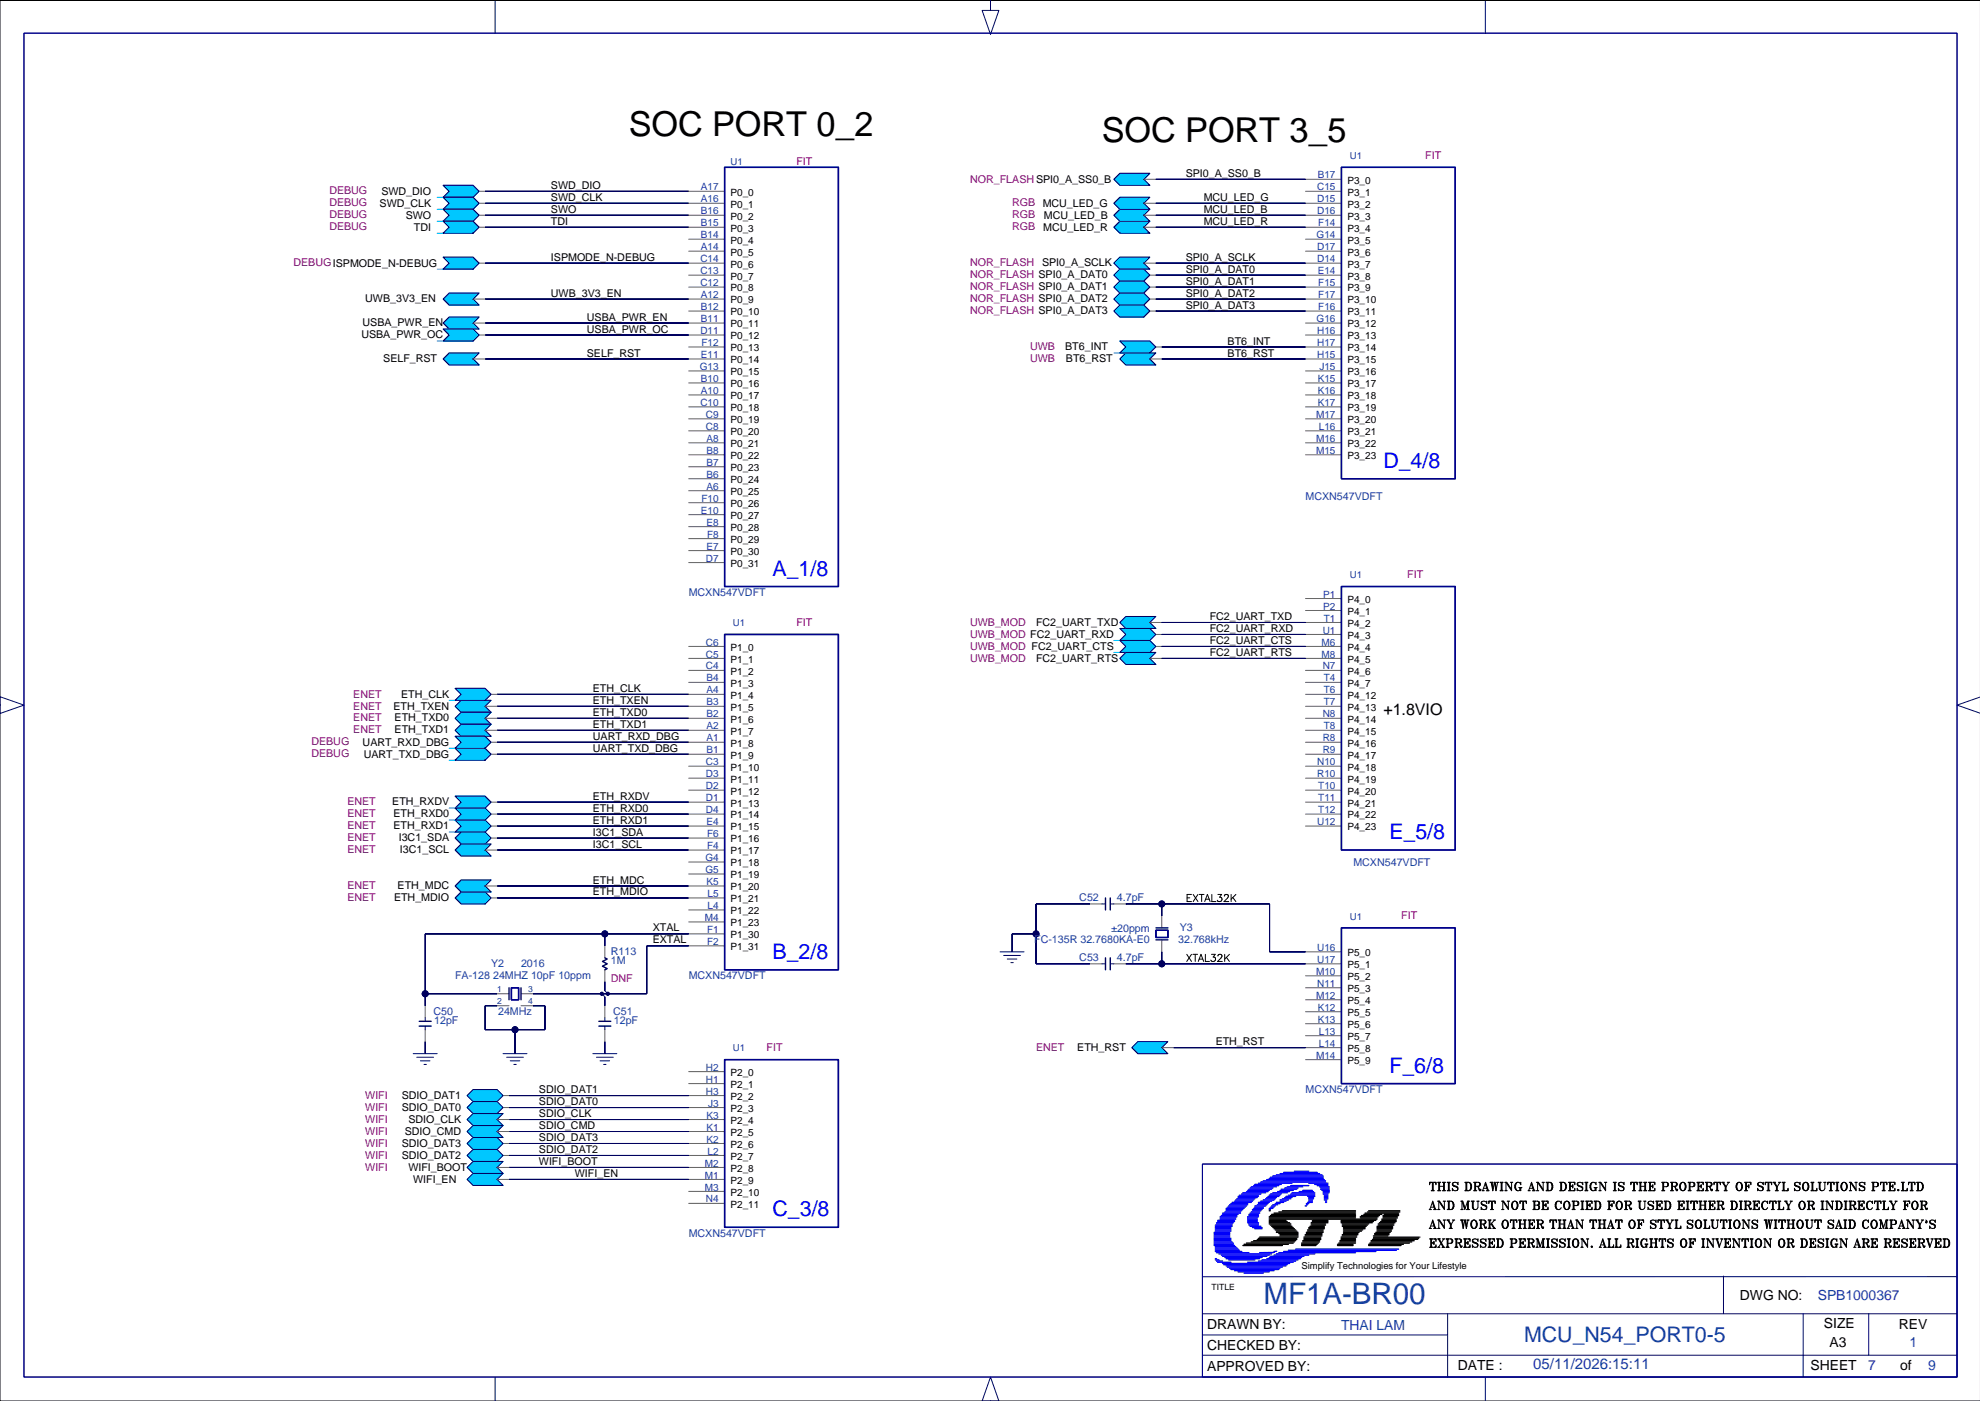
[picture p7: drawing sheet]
<svg xmlns="http://www.w3.org/2000/svg" width="420mm" height="297mm" viewBox="0 0 420 297" stroke-linecap="round" stroke-linejoin="round" font-family="sans-serif">
<path d="M419.9 .1h-419.9v296.9h419.9M290.9 262.8h9.7M291.1 262.6h9.7M291.2 262.3h9.9M291.2 262.5h9.7M291.2 262.3h9.7" fill="none" stroke="#000" stroke-width=".21"/>
<g fill="none" stroke="#00005e" stroke-width=".21">
<path d="M210 0v2.2h1.8l-1.8 5.1-1.8-5.1h1.8M105 .2v6.9M314.9 .2v6.9M94 39.3h6.3l1.3 1.3-1.3 1.2h-6.3l1.2-1.2zM236.2 38l1.2-1.3h6.4l-1.3 1.3 1.3 1.3h-6.4zM245.1 38h31.7M94 54.5h6.3l1.3 1.3-1.3 1.3h-6.3l1.2-1.3zM94 41.8h6.3l1.3 1.3-1.3 1.3h-6.3l1.2-1.3zM94 44.4h6.3l1.3 1.2-1.3 1.3h-6.3l1.2-1.3zM94 46.9h6.3l1.3 1.3-1.3 1.2h-6.3l1.2-1.2zM102.8 55.8h43.2M102.8 40.6h43.2"/>
<path d="M102.8 43.1h43.2M102.8 45.6h43.2M102.8 48.2h43.2M236.2 58.3l1.2-1.2h5.1l1.3 1.2-1.3 1.3h-5.1zM236.2 55.8l1.2-1.3h6.4l-1.3 1.3 1.3 1.3h-6.4zM236.2 48.2l1.2-1.3h6.4l-1.3 1.3 1.3 1.2h-6.4zM236.2 45.6l1.2-1.2h6.4l-1.3 1.2 1.3 1.3h-6.4zM236.2 43.1l1.2-1.3h6.4l-1.3 1.3 1.3 1.3h-6.4zM245.1 55.8h31.7M245.1 43.1h31.7M245.1 45.6h31.7M245.1 48.2h31.7"/>
<path d="M245.1 58.3h31.7M94 63.4l1.2-1.3h6.4l-1.3 1.3 1.3 1.3h-6.4zM94 69.8h6.3l1.3 1.2-1.3 1.3h-6.3l1.2-1.3zM94 76.1l1.2-1.3h6.4l-1.3 1.3 1.3 1.3h-6.4zM95.2 67.2h6.4l-1.3 1.3 1.3 1.3h-6.4l-1.2-1.3zM102.8 63.4h43.2M102.8 76.1h43.2M102.8 68.5h43.2M102.8 71h43.2M236.2 60.9l1.2-1.3h5.1l1.3 1.3-1.3 1.2h-5.1zM236.2 63.4l1.2-1.3h5.1l1.3 1.3-1.3 1.3h-5.1zM236.2 66l1.2-1.3h5.1l1.3 1.3-1.3 1.2h-5.1z"/>
<path d="M237.4 72.3h6.4l1.3 1.3-1.3 1.2h-6.4l1.3-1.2zM238.7 74.8h6.4l-1.3 1.3 1.3 1.3h-6.4l-1.3-1.3zM245.1 63.4h31.7M245.1 60.9h31.7M245.1 66h31.7M246.3 76.1h30.5M246.3 73.6h30.5M237.4 135.8h6.4l1.3 1.3-1.3 1.2h-6.4l1.3-1.2zM237.4 133.2h6.4l1.3 1.3-1.3 1.3h-6.4l1.3-1.3zM238.7 138.3h6.4l-1.3 1.3 1.3 1.3h-6.4l-1.3-1.3zM238.7 130.7h6.4l-1.3 1.3 1.3 1.2h-6.4l-1.3-1.2zM246.3 134.5h30.5"/>
<path d="M246.3 132h30.5M246.3 137.1h30.5M246.3 139.6h30.5M-.1 149.5l.1-1.8 5.1 1.8-5.1 1.8v-1.8M96.5 152.3l1.3-1.3h6.3l-1.3 1.3 1.3 1.3h-6.3zM96.5 154.8l1.3-1.2h6.3l-1.3 1.2 1.3 1.3h-6.3zM96.5 145.9h6.3l1.3 1.3-1.3 1.3h-6.3l1.3-1.3zM96.5 158.6h6.3l1.3 1.3-1.3 1.3h-6.3l1.3-1.3zM96.5 156.1h6.3l1.3 1.3-1.3 1.2h-6.3l1.3-1.2zM97.8 148.5h6.3l-1.3 1.3 1.3 1.2h-6.3l-1.3-1.2zM105.4 149.8h40.6M105.4 154.8h40.6"/>
<path d="M105.4 152.3h40.6M105.4 147.2h40.6M105.4 157.4h40.6M105.4 159.9h40.6M419.9 147.8l-5 1.7 5 1.7M96.5 168.8h6.3l1.3 1.3-1.3 1.2h-6.3l1.3-1.2zM96.5 173.9h6.3l1.3 1.2-1.3 1.3h-6.3l1.3-1.3zM96.5 171.3h6.3l1.3 1.3-1.3 1.3h-6.3l1.3-1.3zM96.5 177.7l1.3-1.3h5l1.3 1.3-1.3 1.3h-5zM105.4 170.1h40.6M105.4 175.1h40.6M105.4 172.6h40.6"/>
<path d="M105.4 177.7h40.6M96.5 190.4l1.3-1.3h5l1.3 1.3-1.3 1.3h-5zM96.5 180.2l1.3-1.2h6.3l-1.3 1.2 1.3 1.3h-6.3zM97.8 186.6h6.3l-1.3 1.2 1.3 1.3h-6.3l-1.3-1.3zM105.4 187.8h40.6M105.4 190.4h40.6M105.4 180.2h40.6M128.2 198v2.5M146 198h-55.9v15.2M219.7 198h-5.1v3.8M231.1 191.7h-11.4v12.7h11.4M233.6 191.7h.8"/>
<path d="M235.4 191.7h.8M238.7 191.7h30.5v10.1h7.6M245.1 197.2h2.5v1.6h-2.5zM246.3 191.7v2.5M90.1 215.8v.7M90.1 217.6v.7M90.1 210.7h15.3M105.4 213.2h-2.6v5.1h12.7v-5.1h-2.5M108.4 209.4h1.6v2.6h-1.6zM109.2 218.3v5.1M127.6 210.7l.6 .6v1.9M128.2 208.2v1.9l.7 .6"/>
<path d="M128.2 215.8v.7M128.2 217.6v.7M146 200.5h-8.9v10.2h-24.1M212 201.8h5.1M212.8 202.6h3.6M213.6 203.3h2M214.3 204.1h.5M233.6 204.4h.8M235.4 204.4h.8M238.7 204.4h38.1M246.3 201.8v2.6M87.6 223.4h5.1"/>
<path d="M88.4 224.2h3.5M89.1 224.9h2.1M89.9 225.7h.5M90.1 220.9v2.5M99 234.8l1.3-1.2h5.1l1.3 1.2-1.3 1.3h-5.1zM100.3 231h5.1l1.3 1.3-1.3 1.3h-5.1l-1.3-1.3zM100.3 238.6h6.4l-1.3 1.3 1.3 1.3h-6.4l-1.3-1.3zM100.3 236.1h6.4l-1.3 1.3 1.3 1.2h-6.4l-1.3-1.2zM106.7 223.4h5M107.4 224.2h3.6M107.9 232.3h38.1M107.9 234.8h38.1"/>
<path d="M107.9 237.4h38.1M107.9 239.9h38.1M108.2 224.9h2M108.9 225.7h.5M125.7 223.4h5.1M126.5 224.2h3.5M127.2 224.9h2.1M128 225.7h.5M128.2 220.9v2.5M240 222.1l1.2-1.2h6.4l-1.3 1.2 1.3 1.3h-6.4zM248.9 222.1h27.9M99 242.4l1.3-1.2h5.1l1.3 1.2-1.3 1.3h-5.1z"/>
<path d="M99 250.1l1.3-1.3h6.4l-1.3 1.3 1.3 1.2h-6.4zM100.3 243.7h5.1l1.3 1.3-1.3 1.3h-5.1l-1.3-1.3zM100.3 246.3h6.4l-1.3 1.2 1.3 1.3h-6.4l-1.3-1.3zM107.9 242.4h38.1M107.9 245h38.1M107.9 247.5h38.1M107.9 250.1h38.1M254.9 278.5h160M306.9 278.5v13.5M365.4 270.5v8M382.3 278.5v13.5M396.2 278.5v8.8"/>
<path d="M414.9 270.7h-159.9M105 292v5.1M210 297h1.8l-1.8-5-1.8 5 1.8 .1M254.9 287.3h160M254.9 283h52M314.9 292v5.1"/>
<circle cx="128.2" cy="198" r=".63"/>
<circle cx="219.7" cy="198" r=".63"/>
<circle cx="246.3" cy="191.7" r=".63"/>
<circle cx="90.1" cy="210.7" r=".63"/>
<circle cx="109.2" cy="218.3" r=".63"/>
<circle cx="127.6" cy="210.7" r=".32"/>
<circle cx="128.9" cy="210.7" r=".32"/>
<circle cx="246.3" cy="204.3" r=".63"/>
</g>
<path d="M5.1 7h409.8v285h-409.8zM254.9 246.8h160v45.2h-160z" fill="none" stroke="#00008b" stroke-width=".21"/>
<g fill="none" stroke="#00f" stroke-width=".3">
<path d="M257.7 259.8h3.5M257.9 259.2h3.6M257.9 259.5h3.3M258.2 258.7h3.5M258.2 259h3.5M258.7 258h3.6M258.7 258.2h3.3M258.7 258.5h3.3M259 257.7h3.3M259.2 257.2h3.8M259.2 257.5h3.3M259.7 257h3.3"/>
<path d="M260 256.2h3.8M260 256.5h3.5M260 256.7h3.3M260.2 255.9h3.8M260.5 255.7h3.8M260.7 255.4h3.8M261 255.2h3.5M261.2 254.9h4.1M261.7 254.7h3.9M262 254.4h3.8M262.3 254.2h3.8M262.5 253.7h4.3"/>
<path d="M262.5 253.9h4.1M262.8 253.4h4M263.3 253.1h4M263.5 252.9h4.8M264.3 252.6h4.6M264.5 252.4h4.6M264.5 258h2.3M264.5 258.2h2.1M264.5 258.5h2.1M264.5 258.7h2.1M264.5 259h2.1M264.5 259.2h2.3"/>
<path d="M264.8 252.1h4.8M264.8 257.5h2M264.8 257.7h2M264.8 259.5h2M264.8 259.8h2M265 251.9h4.9M265 257.2h2.1M265.3 251.6h5.3M265.3 257h1.8M265.6 256.5h2M265.6 256.7h1.7M265.8 251.4h5.3"/>
<path d="M265.8 256.2h2M266.1 251.1h5.5M266.1 255.7h2.2M266.1 255.9h1.7M266.6 255.4h2M266.8 250.9h7.1M266.8 254.9h2.3M266.8 255.2h2.1M267.3 250.6h13.7M267.3 254.7h2.3M267.8 250.4h13.2M267.8 254.4h2.3"/>
<path d="M268.3 254.2h2.1M268.6 250.1h12.2M268.6 253.9h2M268.9 253.7h2.2M269.1 249.8h11.4M269.1 253.4h2.3M269.1 256.2h.8M269.1 256.5h.3M269.4 249.6h11.1M269.4 253.1h2.2M269.4 255.9h.7M269.6 255.7h.8"/>
<path d="M269.9 249.3h10.6M269.9 252.9h3M269.9 255.4h1M270.4 255.2h1M270.6 249.1h9.7M270.6 254.9h1.6M270.9 252.6h2.5M271.4 248.8h8.4M271.4 252.4h2.8M271.4 254.4h1.8M271.4 254.7h1.3M271.6 252.1h3.4"/>
<path d="M271.9 254.2h1.8M272.2 248.6h7.1M272.4 251.9h2.8M272.4 253.9h1.5M272.7 253.7h2M272.9 251.6h3.3M273.2 253.4h5.6M273.7 251.4h3.8M273.7 253.1h5.1M273.9 252.9h4.9M274.4 248.3h3.1M275.5 252.6h3"/>
<path d="M276.2 252.4h2.1M276.7 255.7h.3M277 255.2h.5M277 255.4h.2M277.2 253.7h1.6M277.2 254.9h1.1M277.5 250.9h4.1M277.5 253.9h1M277.5 254.2h1M277.5 254.4h.8M277.5 254.7h.8M278.8 251.1h2.8"/>
<path d="M279.3 251.4h2.3M279.8 251.6h2M280 251.9h1.8M280 252.1h1.8M280.3 252.4h1.5M280.5 252.6h1.3M280.5 252.9h1.3M280.5 253.1h1.1M280.8 253.4h.8M280.8 253.7h.8M280.8 253.9h.8M280.8 254.2h.8"/>
<path d="M280.8 254.4h.5M281 254.7h.1M281 254.9h.1M257.4 261.3h3.3M257.4 261.5h3.3M257.4 261.8h3.3M257.4 262h3.3M257.4 262.3h3.3M257.4 262.5h3.6M257.4 262.8h3.6M257.4 263.1h3.6M257.4 263.3h3.8"/>
<path d="M257.4 263.6h4.1M257.4 263.8h4.1M257.4 264.1h4.3M257.7 260h3.5M257.7 260.3h3.3M257.7 260.5h3.3M257.7 260.8h3.3M257.7 261h3.3M257.7 264.3h4.3M257.7 264.6h4.6M257.7 264.8h4.8M257.7 265.1h5.1"/>
<path d="M257.7 265.3h5.6M257.7 266.9h.2M257.7 267.1h.7M257.9 265.6h6.9M257.9 267.4h1.3M258.2 267.6h2.8M258.4 265.8h11.2M259 266.1h10.1M259.2 266.4h9.4M259.2 267.9h14.2M259.5 268.1h13.4M259.7 266.6h7.9"/>
<path d="M260 266.9h7.1M260 268.4h12.7M260.2 268.6h11.7M260.5 267.1h5.6M260.7 268.9h10.7M261 269.1h10.1M261.7 269.4h8.4M262.5 269.7h6.6M263.8 269.9h4M264.5 267.6h9.7M265 260h2.3M265.6 260.3h2"/>
<path d="M266.1 260.5h1.5M266.8 267.4h7.9M267.6 267.1h7.6M268.6 266.9h7.1M269.1 266.6h6.9M269.4 266.4h7.1M270.1 266.1h7.4M270.2 265.5l-3.1 .1M270.6 265.8h8.2M270.7 265.3h-.6M271.1 265.6h16.3M272.2 265.3h19.5"/>
<path d="M273.2 265.1h22.8M274.7 264.8h21.8"/>
</g>
<g fill="none" stroke="#000" stroke-width=".3">
<path d="M269.1 258h18.3M269.1 258.2h18.3M269.1 258.5h22.9M269.1 258.7h3.6M269.1 259h3.8M269.1 259.2h4.3M269.1 259.5h4.6M269.4 257.7h18M269.4 259.8h4.3M269.6 257.5h17.8M270.1 257.2h17.3M271.1 257h16.3"/>
<path d="M271.9 256.7h15.5M278 259.2h3.6M278 259.5h3M278 259.8h3M278.3 258.7h3.3M278.3 259h3.3M284.3 258.7h7.4M284.3 259h6.9M284.3 259.2h6.6M284.6 259.5h5.6M284.6 259.8h5.3M288.4 258h3.8"/>
<path d="M288.4 258.2h3.6M288.7 257.7h3.8M289.2 257.5h3.8M289.4 257.2h7.1M289.9 257h6.9M290.2 256.7h6.6M292.2 259.5h3.3M292.2 259.8h3.3M292.5 259.2h3.3M292.7 259h3.3M293 258.5h3M293 258.7h3"/>
<path d="M293.2 257.7h3.3M293.2 258h3.1M293.2 258.2h3.1M293.5 257.5h3M263.5 264.1h8.4M263.8 263.8h9.4M264.3 263.6h9.9M265.3 263.3h9.1M265.8 263.1h8.9M266.6 262.8h8.4M266.8 262.5h8.2M267.1 262.3h8.1"/>
<path d="M269.6 260h4.3M269.9 260.3h4.3M270.1 260.5h4.3M270.4 260.8h4.3M270.6 261h4.4M270.6 261.3h4.6M271.1 261.5h4.1M271.4 261.8h3.8M271.4 262h3.8M276 263.6h3.5M276 263.8h3.3M276 264.1h3"/>
<path d="M276.2 263.1h3.6M276.2 263.3h3.6M276.5 262.3h3.5M276.5 262.5h3.5M276.5 262.8h3.5M276.7 261.8h3.6M276.7 262h3.6M277 261.3h3.5M277 261.5h3.3M277.2 260.8h3.3M277.2 261h3.3M277.5 260.3h3.3"/>
<path d="M277.5 260.5h3.3M277.7 260h3.1M283.6 263.8h3.3M283.6 264.1h3.3M283.8 263.6h3.6M284.1 263.1h3.3M284.1 263.3h3.3M284.3 262.3h3.3M284.3 262.5h3.1M284.3 262.8h3.1M284.6 260h5.1M284.6 261.8h3.3"/>
<path d="M284.6 262h3M284.9 260.3h4.5M284.9 260.5h4.5M284.9 260.8h4M284.9 261h3.8M284.9 261.3h3.3M284.9 261.5h3M290.2 263.8h7.4M290.2 264.1h6.8M290.4 263.6h8.4M290.7 263.1h9.1M290.7 263.3h8.6"/>
<path d="M291.2 262h3.1M291.5 261.5h3M291.5 261.8h3M291.7 261.3h3.1M292 260h3.3M292 260.3h3.3M292 260.5h3.3M292 260.8h3M292 261h3"/>
</g>
<path d="M269.1 256.7h.1" fill="none" stroke="#00001c" stroke-width=".3"/>
<g fill="none" stroke="#606060" stroke-width=".21">
<path d="M242.5 38h2.6M276.8 38h7.6M101.6 55.8h1.2M101.6 40.6h1.2M101.6 43.1h1.2M101.6 45.6h1.2M101.6 48.2h1.2M146 55.8h7.6M146 40.6h7.6M146 43.1h7.6M146 45.6h7.6M146 48.2h7.6"/>
<path d="M146 50.7h7.6M146 53.3h7.6M146 58.3h7.6M242.5 55.8h2.6M242.5 43.1h2.6M242.5 45.6h2.6M242.5 48.2h2.6M243.8 58.3h1.3M276.8 55.8h7.6M276.8 40.6h7.6M276.8 43.1h7.6M276.8 45.6h7.6"/>
<path d="M276.8 48.2h7.6M276.8 50.7h7.6M276.8 53.3h7.6M276.8 58.3h7.6M100.3 63.4h2.5M100.3 68.5h2.5M100.3 76.1h2.5M101.6 71h1.2M146 63.4h7.6M146 60.9h7.6M146 66h7.6M146 68.5h7.6"/>
<path d="M146 71h7.6M146 73.6h7.6M146 76.1h7.6M146 78.6h7.6M243.8 63.4h1.3M243.8 60.9h1.3M243.8 66h1.3M243.8 76.1h2.5M245.1 73.6h1.2M276.8 63.4h7.6M276.8 60.9h7.6M276.8 66h7.6"/>
<path d="M276.8 68.5h7.6M276.8 71h7.6M276.8 73.6h7.6M276.8 76.1h7.6M276.8 78.6h7.6M146 91.3h7.6M146 93.9h7.6M146 96.4h7.6M146 99h7.6M146 81.2h7.6M146 83.7h7.6M146 86.3h7.6"/>
<path d="M146 88.8h7.6M276.8 91.3h7.6M276.8 93.9h7.6M276.8 96.4h7.6M276.8 81.2h7.6M276.8 83.7h7.6M276.8 86.3h7.6M276.8 88.8h7.6M146 101.5h7.6M146 104h7.6M146 106.6h7.6M146 109.1h7.6"/>
<path d="M146 111.7h7.6M146 114.2h7.6M146 116.7h7.6M146 119.3h7.6M146 137.1h7.6M146 139.6h7.6M243.8 139.6h2.5M243.8 132h2.5M245.1 137.1h1.2M245.1 134.5h1.2M276.8 137.1h7.6M276.8 139.6h7.6"/>
<path d="M276.8 134.5h7.6M276.8 132h7.6M276.8 126.9h7.6M276.8 129.4h7.6M102.8 149.8h2.6M102.8 152.3h2.6M102.8 154.8h2.6M104.1 147.2h1.3M104.1 159.9h1.3M104.1 157.4h1.3M146 149.8h7.6M146 152.3h7.6"/>
<path d="M146 154.8h7.6M146 147.2h7.6M146 159.9h7.6M146 157.4h7.6M146 142.1h7.6M146 144.7h7.6M276.8 149.8h7.6M276.8 152.3h7.6M276.8 154.8h7.6M276.8 147.2h7.6M276.8 159.9h7.6M276.8 157.4h7.6"/>
<path d="M276.8 142.1h7.6M276.8 144.7h7.6M104.1 170.1h1.3M104.1 175.1h1.3M104.1 172.6h1.3M104.1 177.7h1.3M146 170.1h7.6M146 175.1h7.6M146 172.6h7.6M146 177.7h7.6M146 162.4h7.6M146 165h7.6"/>
<path d="M146 167.5h7.6M276.8 170.1h7.6M276.8 175.1h7.6M276.8 172.6h7.6M276.8 162.4h7.6M276.8 165h7.6M276.8 167.5h7.6M102.8 187.8h2.6M102.8 180.2h2.6M104.1 190.4h1.3M146 190.4h7.6M146 187.8h7.6"/>
<path d="M146 180.2h7.6M146 182.8h7.6M146 185.3h7.6M146 192.9h7.6M146 195.5h7.6M146 198h7.6M231.1 191.7h2.5M236.2 191.7h2.5M246.3 194.2v2.5M246.3 199.3v2.5M90.1 213.2v2.6M90.1 218.3v2.6"/>
<path d="M105.4 210.7h2.5M105.4 213.2h2.5M110.5 210.7h2.5M110.5 213.2h2.5M128.2 200.5v2.6M128.2 205.6v2.6M128.2 213.2v2.6M128.2 218.3v2.6M146 200.5h7.6M214.6 201.8h.1M231.1 204.4h2.5M236.2 204.4h2.5"/>
<path d="M276.8 204.4h7.6M276.8 201.8h7.6M276.8 206.9h7.6M276.8 209.4h7.6M276.8 212h7.6M276.8 214.5h7.6M276.8 217h7.6M276.8 219.6h7.6M90.1 223.4h.1M105.4 237.4h2.5M105.4 239.9h2.5M106.7 232.3h1.2"/>
<path d="M106.7 234.8h1.2M109.2 223.4h.1M128.2 223.4h.1M146 227.2h7.6M146 229.7h7.6M146 232.3h7.6M146 234.8h7.6M146 237.4h7.6M146 239.9h7.6M246.3 222.1h2.6M276.8 222.1h7.6M276.8 224.7h7.6"/>
<path d="M105.4 247.5h2.5M105.4 250.1h2.5M106.7 242.4h1.2M106.7 245h1.2M146 252.6h7.6M146 255.1h7.6M146 242.4h7.6M146 245h7.6M146 247.5h7.6M146 250.1h7.6"/>
</g>
<g fill="#00005e" stroke="#00005e" stroke-width=".21">
<path d="M90.1 220.9v2.5z" fill-rule="evenodd"/>
<path d="M128.2 220.9v2.5z" fill-rule="evenodd"/>
<path d="M102.8 213.2h2.6z" fill-rule="evenodd"/>
<path d="M115.5 213.2v5.1z" fill-rule="evenodd"/>
<path d="M113 213.2h2.5z" fill-rule="evenodd"/>
<path d="M102.8 213.2v5.1z" fill-rule="evenodd"/>
<path d="M102.8 218.3h6.4z" fill-rule="evenodd"/>
<path d="M109.2 218.3v5.1z" fill-rule="evenodd"/>
<path d="M109.2 218.3h6.3z" fill-rule="evenodd"/>
<path d="M105.4 149.8h40.6z" fill-rule="evenodd"/>
<path d="M105.4 154.8h40.6z" fill-rule="evenodd"/>
<path d="M105.4 152.3h40.6z" fill-rule="evenodd"/>
<path d="M105.4 170.1h40.6z" fill-rule="evenodd"/>
<path d="M105.4 147.2h40.6z" fill-rule="evenodd"/>
<path d="M105.4 175.1h40.6z" fill-rule="evenodd"/>
<path d="M105.4 172.6h40.6z" fill-rule="evenodd"/>
<path d="M105.4 187.8h40.6z" fill-rule="evenodd"/>
<path d="M105.4 190.4h40.6z" fill-rule="evenodd"/>
<path d="M105.4 177.7h40.6z" fill-rule="evenodd"/>
<path d="M105.4 180.2h40.6z" fill-rule="evenodd"/>
<path d="M102.8 55.8h43.2z" fill-rule="evenodd"/>
<path d="M102.8 40.6h43.2z" fill-rule="evenodd"/>
<path d="M102.8 43.1h43.2z" fill-rule="evenodd"/>
<path d="M102.8 45.6h43.2z" fill-rule="evenodd"/>
<path d="M102.8 48.2h43.2z" fill-rule="evenodd"/>
<path d="M105.4 157.4h40.6z" fill-rule="evenodd"/>
<path d="M105.4 159.9h40.6z" fill-rule="evenodd"/>
<path d="M102.8 63.4h43.2z" fill-rule="evenodd"/>
<path d="M219.7 198v6.4z" fill-rule="evenodd"/>
<path d="M219.7 191.7h11.4z" fill-rule="evenodd"/>
<path d="M214.6 198h5.1z" fill-rule="evenodd"/>
<path d="M219.7 204.4h11.4z" fill-rule="evenodd"/>
<path d="M214.6 198v3.8z" fill-rule="evenodd"/>
<path d="M219.7 191.7v6.3z" fill-rule="evenodd"/>
<path d="M246.3 191.7v2.5z" fill-rule="evenodd"/>
<path d="M269.2 201.8h7.6z" fill-rule="evenodd"/>
<path d="M246.3 191.7h22.9z" fill-rule="evenodd"/>
<path d="M238.7 191.7h7.6z" fill-rule="evenodd"/>
<path d="M269.2 191.7v10.1z" fill-rule="evenodd"/>
<path d="M238.7 204.4h7.6z" fill-rule="evenodd"/>
<path d="M246.3 201.8v2.6z" fill-rule="evenodd"/>
<path d="M246.3 204.4h30.5z" fill-rule="evenodd"/>
<path d="M245.1 58.3h31.7z" fill-rule="evenodd"/>
<path d="M245.1 55.8h31.7z" fill-rule="evenodd"/>
<path d="M245.1 60.9h31.7z" fill-rule="evenodd"/>
<path d="M245.1 63.4h31.7z" fill-rule="evenodd"/>
<path d="M245.1 66h31.7z" fill-rule="evenodd"/>
<path d="M245.1 38h31.7z" fill-rule="evenodd"/>
<path d="M248.9 222.1h27.9z" fill-rule="evenodd"/>
<path d="M246.3 134.5h30.5z" fill-rule="evenodd"/>
<path d="M246.3 132h30.5z" fill-rule="evenodd"/>
<path d="M246.3 137.1h30.5z" fill-rule="evenodd"/>
<path d="M246.3 139.6h30.5z" fill-rule="evenodd"/>
<path d="M245.1 43.1h31.7z" fill-rule="evenodd"/>
<path d="M245.1 45.6h31.7z" fill-rule="evenodd"/>
<path d="M245.1 48.2h31.7z" fill-rule="evenodd"/>
<path d="M246.3 76.1h30.5z" fill-rule="evenodd"/>
<path d="M246.3 73.6h30.5z" fill-rule="evenodd"/>
<path d="M102.8 68.5h43.2z" fill-rule="evenodd"/>
<path d="M128.2 198v2.5z" fill-rule="evenodd"/>
<path d="M90.1 198h38.1z" fill-rule="evenodd"/>
<path d="M90.1 210.7v2.5z" fill-rule="evenodd"/>
<path d="M90.1 198v12.7z" fill-rule="evenodd"/>
<path d="M90.1 210.7h15.3z" fill-rule="evenodd"/>
<path d="M128.2 198h17.8z" fill-rule="evenodd"/>
<path d="M128.2 208.2v1.9z" fill-rule="evenodd"/>
<path d="M128.2 211.3v1.9z" fill-rule="evenodd"/>
<path d="M113 210.7h15.2z" fill-rule="evenodd"/>
<path d="M128.2 210.7h8.9z" fill-rule="evenodd"/>
<path d="M137.1 200.5v10.2z" fill-rule="evenodd"/>
<path d="M137.1 200.5h8.9z" fill-rule="evenodd"/>
<path d="M102.8 71h43.2z" fill-rule="evenodd"/>
<path d="M107.9 232.3h38.1z" fill-rule="evenodd"/>
<path d="M107.9 234.8h38.1z" fill-rule="evenodd"/>
<path d="M107.9 237.4h38.1z" fill-rule="evenodd"/>
<path d="M107.9 239.9h38.1z" fill-rule="evenodd"/>
<path d="M107.9 242.4h38.1z" fill-rule="evenodd"/>
<path d="M107.9 245h38.1z" fill-rule="evenodd"/>
<path d="M107.9 247.5h38.1z" fill-rule="evenodd"/>
<path d="M107.9 250.1h38.1z" fill-rule="evenodd"/>
<path d="M102.8 76.1h43.2z" fill-rule="evenodd"/>
<circle cx="109.2" cy="218.3" r=".63"/>
<circle cx="219.7" cy="198" r=".63"/>
<circle cx="246.3" cy="191.7" r=".63"/>
<circle cx="246.3" cy="204.3" r=".63"/>
<circle cx="90.1" cy="210.7" r=".63"/>
<circle cx="128.2" cy="198" r=".63"/>
<circle cx="127.6" cy="210.7" r=".32"/>
<circle cx="128.9" cy="210.7" r=".32"/>
</g>
<g fill="none" stroke="#00005e" stroke-width=".3">
<path d="M234.4 190.4v2.5M235.4 190.4v2.5M245.1 196.7h2.5M245.1 199.3h2.5M88.9 216.5h2.5M88.9 217.6h2.5M107.9 209.4v2.6M110.5 209.4v2.6M127 216.5h2.5M127 217.6h2.5M128.2 203.1l.5 .2-1 .5 1 .6-1 .5 1 .5-.5 .2M234.4 203.1v2.5"/>
<path d="M235.4 203.1v2.5"/>
</g>
<path d="M153.6 35.5h24.2v88.9h-24.2zM284.4 35.5h24.1v66h-24.1zM153.6 134.5h24.2v71.1h-24.2zM284.4 124.4h24.1v55.8h-24.1zM245.1 197.2h2.5v1.6h-2.5zM284.4 196.7h24.1v33h-24.1zM108.4 209.4h1.6v2.6h-1.6zM153.6 224.7h24.2v35.5h-24.2z" fill="none" stroke="#00008b" stroke-width=".3"/>
<g fill="#00c7ff" stroke="#00c7ff" stroke-width=".21">
<path d="M96.5 190.4l1.3-1.3h5l1.3 1.3-1.3 1.3h-5z" fill-rule="evenodd"/>
<path d="M97.8 148.5h6.3l-1.3 1.3 1.3 1.2h-6.3l-1.3-1.2z" fill-rule="evenodd"/>
<path d="M96.5 152.3l1.3-1.3h6.3l-1.3 1.3 1.3 1.3h-6.3z" fill-rule="evenodd"/>
<path d="M96.5 154.8l1.3-1.2h6.3l-1.3 1.2 1.3 1.3h-6.3z" fill-rule="evenodd"/>
<path d="M96.5 168.8h6.3l1.3 1.3-1.3 1.2h-7.6h7.6h-6.3l1.3-1.2z" fill-rule="evenodd"/>
<path d="M96.5 145.9h6.3l1.3 1.3-1.3 1.3h-7.6h7.6h-6.3l1.3-1.3z" fill-rule="evenodd"/>
<path d="M96.5 173.9h6.3l1.3 1.2-1.3 1.3h-7.6h7.6h-6.3l1.3-1.3z" fill-rule="evenodd"/>
<path d="M96.5 171.3h6.3l1.3 1.3-1.3 1.3h-7.6h7.6h-6.3l1.3-1.3z" fill-rule="evenodd"/>
<path d="M97.8 186.6h6.3l-1.3 1.2 1.3 1.3h-6.3l-1.3-1.3z" fill-rule="evenodd"/>
<path d="M96.5 177.7l1.3-1.3h5l1.3 1.3-1.3 1.3h-5z" fill-rule="evenodd"/>
<path d="M96.5 180.2l1.3-1.2h6.3l-1.3 1.2 1.3 1.3h-6.3z" fill-rule="evenodd"/>
<path d="M94 54.5h6.3l1.3 1.3-1.3 1.3h-7.6h7.6h-6.3l1.2-1.3z" fill-rule="evenodd"/>
<path d="M94 39.3h6.3l1.3 1.3-1.3 1.2h-7.6h7.6h-6.3l1.2-1.2z" fill-rule="evenodd"/>
<path d="M94 41.8h6.3l1.3 1.3-1.3 1.3h-7.6h7.6h-6.3l1.2-1.3z" fill-rule="evenodd"/>
<path d="M94 44.4h6.3l1.3 1.2-1.3 1.3h-7.6h7.6h-6.3l1.2-1.3z" fill-rule="evenodd"/>
<path d="M94 46.9h6.3l1.3 1.3-1.3 1.2h-7.6h7.6h-6.3l1.2-1.2z" fill-rule="evenodd"/>
<path d="M96.5 158.6h6.3l1.3 1.3-1.3 1.3h-7.6h7.6h-6.3l1.3-1.3z" fill-rule="evenodd"/>
<path d="M96.5 156.1h6.3l1.3 1.3-1.3 1.2h-7.6h7.6h-6.3l1.3-1.2z" fill-rule="evenodd"/>
<path d="M94 63.4l1.2-1.3h6.4l-1.3 1.3 1.3 1.3h-6.4z" fill-rule="evenodd"/>
<path d="M236.2 58.3l1.2-1.2h5.1l1.3 1.2-1.3 1.3h-5.1z" fill-rule="evenodd"/>
<path d="M236.2 60.9l1.2-1.3h5.1l1.3 1.3-1.3 1.2h-5.1z" fill-rule="evenodd"/>
<path d="M236.2 63.4l1.2-1.3h5.1l1.3 1.3-1.3 1.3h-5.1z" fill-rule="evenodd"/>
<path d="M236.2 66l1.2-1.3h5.1l1.3 1.3-1.3 1.2h-5.1z" fill-rule="evenodd"/>
<path d="M236.2 55.8l1.2-1.3h6.4l-1.3 1.3 1.3 1.3h-6.4z" fill-rule="evenodd"/>
<path d="M236.2 38l1.2-1.3h6.4l-1.3 1.3 1.3 1.3h-6.4z" fill-rule="evenodd"/>
<path d="M240 222.1l1.2-1.2h6.4l-1.3 1.2 1.3 1.3h-6.4z" fill-rule="evenodd"/>
<path d="M237.4 135.8h6.4l1.3 1.3-1.3 1.2h-7.6h7.6h-6.4l1.3-1.2z" fill-rule="evenodd"/>
<path d="M237.4 133.2h6.4l1.3 1.3-1.3 1.3h-7.6h7.6h-6.4l1.3-1.3z" fill-rule="evenodd"/>
<path d="M238.7 138.3h6.4l-1.3 1.3 1.3 1.3h-6.4l-1.3-1.3z" fill-rule="evenodd"/>
<path d="M238.7 130.7h6.4l-1.3 1.3 1.3 1.2h-6.4l-1.3-1.2z" fill-rule="evenodd"/>
<path d="M236.2 48.2l1.2-1.3h6.4l-1.3 1.3 1.3 1.2h-6.4z" fill-rule="evenodd"/>
<path d="M236.2 45.6l1.2-1.2h6.4l-1.3 1.2 1.3 1.3h-6.4z" fill-rule="evenodd"/>
<path d="M236.2 43.1l1.2-1.3h6.4l-1.3 1.3 1.3 1.3h-6.4z" fill-rule="evenodd"/>
<path d="M238.7 74.8h6.4l-1.3 1.3 1.3 1.3h-6.4l-1.3-1.3z" fill-rule="evenodd"/>
<path d="M237.4 72.3h6.4l1.3 1.3-1.3 1.2h-7.6h7.6h-6.4l1.3-1.2z" fill-rule="evenodd"/>
<path d="M95.2 67.2h6.4l-1.3 1.3 1.3 1.3h-6.4l-1.2-1.3z" fill-rule="evenodd"/>
<path d="M94 69.8h6.3l1.3 1.2-1.3 1.3h-7.6h7.6h-6.3l1.2-1.3z" fill-rule="evenodd"/>
<path d="M100.3 231h5.1l1.3 1.3-1.3 1.3h-5.1l-1.3-1.3z" fill-rule="evenodd"/>
<path d="M99 234.8l1.3-1.2h5.1l1.3 1.2-1.3 1.3h-5.1z" fill-rule="evenodd"/>
<path d="M99 242.4l1.3-1.2h5.1l1.3 1.2-1.3 1.3h-5.1z" fill-rule="evenodd"/>
<path d="M100.3 243.7h5.1l1.3 1.3-1.3 1.3h-5.1l-1.3-1.3z" fill-rule="evenodd"/>
<path d="M100.3 238.6h6.4l-1.3 1.3 1.3 1.3h-6.4l-1.3-1.3z" fill-rule="evenodd"/>
<path d="M100.3 236.1h6.4l-1.3 1.3 1.3 1.2h-6.4l-1.3-1.2z" fill-rule="evenodd"/>
<path d="M100.3 246.3h6.4l-1.3 1.2 1.3 1.3h-6.4l-1.3-1.3z" fill-rule="evenodd"/>
<path d="M99 250.1l1.3-1.3h6.4l-1.3 1.3 1.3 1.2h-6.4z" fill-rule="evenodd"/>
<path d="M94 76.1l1.2-1.3h6.4l-1.3 1.3 1.3 1.3h-6.4z" fill-rule="evenodd"/>
</g>
<g font-size="7.3">
<text x="133.3" y="28.7">SOC PORT 0_2</text>
<text x="233.6" y="30">SOC PORT 3_5</text>
</g>
<text font-size="6.3" fill="#1741a1" x="267.9" y="276.6">MF1A-BR00</text>
<g font-size="4.5" fill="#00f">
<text x="293.3" y="99.2">D_4/8</text>
<text x="163.8" y="122">A_1/8</text>
<text x="294.6" y="177.9">E_5/8</text>
<text x="163.8" y="203.3">B_2/8</text>
<text x="294.6" y="227.4">F_6/8</text>
<text x="163.8" y="257.9">C_3/8</text>
</g>
<text font-size="4.5" fill="#1741a1" x="323.2" y="284.6">MCU_N54_PORT0-5</text>
<text font-size="3.4" x="293.3" y="151.5">+1.8VIO</text>
<text font-size="3.2" fill="#1741a1" x="325.1" y="290.3">05/11/2026:15:11</text>
<g font-size="3">
<text x="368.9" y="275.7">DWG NO:</text>
<text x="255.9" y="281.7">DRAWN BY:</text>
<text x="386.7" y="281.6">SIZE</text>
<text x="402.6" y="281.8">REV</text>
<text x="255.9" y="286.2">CHECKED BY:</text>
<text x="387.9" y="285.5">A3</text>
<text x="255.9" y="290.7">APPROVED BY:</text>
<text x="309.1" y="290.4">DATE :</text>
<text x="383.9" y="290.5">SHEET</text>
<text x="402.9" y="290.5">of</text>
</g>
<g font-size="3" fill="#1741a1">
<text x="385.4" y="275.6">SPB1000367</text>
<text x="284.3" y="282">THAI LAM</text>
<text x="404.8" y="285.5">1</text>
<text x="396.1" y="290.4">7</text>
<text x="408.8" y="290.4">9</text>
</g>
<g font-size="2.5">
<text x="302.9" y="252">THIS DRAWING AND DESIGN IS THE PROPERTY OF STYL SOLUTIONS PTE.LTD</text>
<text x="302.9" y="256">AND MUST NOT BE COPIED FOR USED EITHER DIRECTLY OR INDIRECTLY FOR</text>
<text x="302.9" y="260">ANY WORK OTHER THAN THAT OF STYL SOLUTIONS WITHOUT SAID COMPANY'S</text>
<text x="302.9" y="264">EXPRESSED PERMISSION. ALL RIGHTS OF INVENTION OR DESIGN ARE RESERVED</text>
</g>
<g font-size="2.3" fill="#f00">
<text x="168.9" y="35">FIT</text>
<text x="302.2" y="33.7">FIT</text>
<text x="298.4" y="122.6">FIT</text>
<text x="168.9" y="132.7">FIT</text>
<text x="297.1" y="194.9">FIT</text>
<text x="129.5" y="208.3">DNF</text>
<text x="162.5" y="222.9">FIT</text>
</g>
<g font-size="2.3" fill="#800080">
<text x="69.8" y="41.2">DEBUG</text>
<text x="205.7" y="38.7">NOR_FLASH SPI0_A_SS0_B</text>
<text x="69.8" y="43.8">DEBUG</text>
<text x="69.8" y="46.3">DEBUG</text>
<text x="214.6" y="46.3">RGB</text>
<text x="214.6" y="43.8">RGB</text>
<text x="69.8" y="48.9">DEBUG</text>
<text x="214.6" y="48.9">RGB</text>
<text x="62.2" y="56.5">DEBUGISPMODE_N-DEBUG</text>
<text x="205.7" y="59">NOR_FLASH SPI0_A_DAT0</text>
<text x="205.7" y="56.5">NOR_FLASH</text>
<text x="205.7" y="61.6">NOR_FLASH SPI0_A_DAT1</text>
<text x="205.7" y="64.1">NOR_FLASH SPI0_A_DAT2</text>
<text x="205.7" y="66.6">NOR_FLASH SPI0_A_DAT3</text>
<text x="218.4" y="76.8">UWB</text>
<text x="218.4" y="74.2">UWB</text>
<text x="205.7" y="137.7">UWB_MOD FC2_UART_CTS</text>
<text x="205.7" y="135.2">UWB_MOD FC2_UART_RXD</text>
<text x="205.7" y="132.7">UWB_MOD</text>
<text x="205.7" y="140.3">UWB_MOD</text>
<text x="74.9" y="147.9">ENET</text>
<text x="74.9" y="155.5">ENET</text>
<text x="74.9" y="153">ENET</text>
<text x="74.9" y="150.4">ENET</text>
<text x="66" y="160.6">DEBUG</text>
<text x="66" y="158">DEBUG</text>
<text x="73.6" y="173.3">ENET</text>
<text x="73.6" y="170.7">ENET</text>
<text x="73.6" y="178.4">ENET</text>
<text x="73.6" y="175.8">ENET</text>
<text x="73.6" y="180.9">ENET</text>
<text x="73.6" y="191.1">ENET</text>
<text x="73.6" y="188.5">ENET</text>
<text x="219.7" y="222.8">ENET</text>
<text x="77.5" y="233">WIFI</text>
<text x="77.5" y="235.5">WIFI</text>
<text x="77.5" y="238">WIFI</text>
<text x="77.5" y="243.1">WIFI</text>
<text x="77.5" y="245.7">WIFI</text>
<text x="77.5" y="240.6">WIFI</text>
<text x="77.5" y="248.2">WIFI</text>
</g>
<g font-size="2.3">
<text x="80.9" y="41.3">SWD_DIO</text>
<text x="116.8" y="40">SWD_DIO</text>
<text x="251.4" y="37.5">SPI0_A_SS0_B</text>
<text x="80.5" y="43.8">SWD_CLK</text>
<text x="86" y="46.4">SWO</text>
<text x="116.8" y="42.6">SWD_CLK</text>
<text x="116.8" y="45.1">SWO</text>
<text x="116.8" y="47.7">TDI</text>
<text x="221.1" y="43.8">MCU_LED_G</text>
<text x="221.3" y="46.4">MCU_LED_B</text>
<text x="255.2" y="42.6">MCU_LED_G</text>
<text x="255.2" y="45.1">MCU_LED_B</text>
<text x="255.2" y="47.7">MCU_LED_R</text>
<text x="87.8" y="48.9">TDI</text>
<text x="221.2" y="48.9">MCU_LED_R</text>
<text x="116.8" y="55.3">ISPMODE_N-DEBUG</text>
<text x="220.9" y="56.5">SPI0_A_SCLK</text>
<text x="251.4" y="57.8">SPI0_A_DAT0</text>
<text x="251.4" y="55.3">SPI0_A_SCLK</text>
<text x="77.5" y="64.1">UWB_3V3_EN</text>
<text x="116.8" y="62.9">UWB_3V3_EN</text>
<text x="251.4" y="60.4">SPI0_A_DAT1</text>
<text x="251.4" y="62.9">SPI0_A_DAT2</text>
<text x="251.4" y="65.4">SPI0_A_DAT3</text>
<text x="76.6" y="71.7">USBA_PWR_OC</text>
<text x="76.9" y="69.2">USBA_PWR_EN</text>
<text x="124.4" y="68">USBA_PWR_EN</text>
<text x="124.4" y="70.5">USBA_PWR_OC</text>
<text x="81.3" y="76.8">SELF_RST</text>
<text x="124.4" y="75.6">SELF_RST</text>
<text x="225.8" y="74.2">BT6_INT</text>
<text x="226" y="76.8">BT6_RST</text>
<text x="260.3" y="75.6">BT6_RST</text>
<text x="260.3" y="73">BT6_INT</text>
<text x="256.5" y="131.5">FC2_UART_TXD</text>
<text x="219.7" y="132.7">FC2_UART_TXD</text>
<text x="256.5" y="134">FC2_UART_RXD</text>
<text x="256.5" y="136.5">FC2_UART_CTS</text>
<text x="219.7" y="140.3">FC2_UART_RTS</text>
<text x="256.5" y="139.1">FC2_UART_RTS</text>
<text x="85.1" y="147.9">ETH_CLK</text>
<text x="125.7" y="149.2">ETH_TXEN</text>
<text x="125.7" y="146.7">ETH_CLK</text>
<text x="83.4" y="150.4">ETH_TXEN</text>
<text x="83.7" y="153">ETH_TXD0</text>
<text x="83.7" y="155.5">ETH_TXD1</text>
<text x="125.7" y="154.3">ETH_TXD1</text>
<text x="125.7" y="151.8">ETH_TXD0</text>
<text x="76.9" y="158.1">UART_RXD_DBG</text>
<text x="77.1" y="160.7">UART_TXD_DBG</text>
<text x="125.7" y="156.9">UART_RXD_DBG</text>
<text x="125.7" y="159.4">UART_TXD_DBG</text>
<text x="83.2" y="170.7">ETH_RXDV</text>
<text x="83.4" y="173.3">ETH_RXD0</text>
<text x="125.7" y="169.5">ETH_RXDV</text>
<text x="125.7" y="172.1">ETH_RXD0</text>
<text x="83.4" y="175.8">ETH_RXD1</text>
<text x="84.5" y="178.4">I3C1_SDA</text>
<text x="125.7" y="174.6">ETH_RXD1</text>
<text x="125.7" y="177.2">I3C1_SDA</text>
<text x="125.7" y="179.7">I3C1_SCL</text>
<text x="84.8" y="180.9">I3C1_SCL</text>
<text x="83.5" y="191.1">ETH_MDIO</text>
<text x="84.3" y="188.5">ETH_MDC</text>
<text x="125.7" y="187.3">ETH_MDC</text>
<text x="125.7" y="189.9">ETH_MDIO</text>
<text x="138.4" y="197.5">XTAL</text>
<text x="138.4" y="200">EXTAL</text>
<text x="257.8" y="221.6">ETH_RST</text>
<text x="228.4" y="222.8">ETH_RST</text>
<text x="85.2" y="233">SDIO_DAT1</text>
<text x="114.3" y="231.8">SDIO_DAT1</text>
<text x="85.2" y="235.5">SDIO_DAT0</text>
<text x="86.6" y="238">SDIO_CLK</text>
<text x="114.3" y="234.3">SDIO_DAT0</text>
<text x="114.3" y="236.8">SDIO_CLK</text>
<text x="114.3" y="239.4">SDIO_CMD</text>
<text x="85.2" y="243.1">SDIO_DAT3</text>
<text x="85.2" y="245.7">SDIO_DAT2</text>
<text x="85.8" y="240.6">SDIO_CMD</text>
<text x="114.3" y="241.9">SDIO_DAT3</text>
<text x="114.3" y="244.5">SDIO_DAT2</text>
<text x="86.6" y="248.2">WIFI_BOOT</text>
<text x="87.6" y="250.7">WIFI_EN</text>
<text x="114.3" y="247">WIFI_BOOT</text>
<text x="121.9" y="249.5">WIFI_EN</text>
</g>
<g font-size="2.3" fill="#1741a1">
<text x="276.8" y="106.1">MCXN547VDFT</text>
<text x="146" y="126.4">MCXN547VDFT</text>
<text x="287" y="183.5">MCXN547VDFT</text>
<text x="228.8" y="191.1">C52</text>
<text x="236.8" y="191.1">4.7pF</text>
<text x="235.6" y="197.5">±20ppm</text>
<text x="250.1" y="197.5">Y3</text>
<text x="129.5" y="202.6">R113</text>
<text x="219.3" y="200">FC-135R 32.7680KA-E0</text>
<text x="228.8" y="203.8">C53</text>
<text x="236.8" y="203.8">4.7pF</text>
<text x="249.8" y="200">32.768kHz</text>
<text x="96.5" y="207.6">FA-128 24MHZ 10pF 10ppm</text>
<text x="104.1" y="205.1">Y2</text>
<text x="110.5" y="205.1">2016</text>
<text x="129.5" y="204.5">1M</text>
<text x="146" y="207.6">MCXN547VDFT</text>
<text x="91.9" y="215.3">C50</text>
<text x="105.6" y="215.3">24MHz</text>
<text x="130" y="215.3">C51</text>
<text x="92.1" y="217.2">12pF</text>
<text x="130.1" y="217.2">12pF</text>
<text x="276.8" y="231.8">MCXN547VDFT</text>
<text x="146" y="262.2">MCXN547VDFT</text>
</g>
<g font-size="2.1" fill="#1741a1">
<text x="148.6" y="40.4">A17</text>
<text x="279.3" y="40.4">C15</text>
<text x="279.4" y="37.8">B17</text>
<text x="148.6" y="48">B15</text>
<text x="148.6" y="45.4">B16</text>
<text x="148.6" y="42.9">A16</text>
<text x="279.3" y="45.4">D16</text>
<text x="279.3" y="42.9">D15</text>
<text x="279.5" y="48">F14</text>
<text x="148.6" y="53.1">A14</text>
<text x="148.6" y="50.5">B14</text>
<text x="279.2" y="50.5">G14</text>
<text x="279.3" y="53.1">D17</text>
<text x="148.5" y="58.1">C13</text>
<text x="148.5" y="55.6">C14</text>
<text x="279.3" y="55.6">D14</text>
<text x="279.4" y="58.1">E14</text>
<text x="148.5" y="60.7">C12</text>
<text x="148.6" y="65.8">B12</text>
<text x="148.6" y="63.2">A12</text>
<text x="279.5" y="60.7">F15</text>
<text x="279.5" y="65.8">F16</text>
<text x="279.5" y="63.2">F17</text>
<text x="148.5" y="70.8">D11</text>
<text x="148.6" y="68.3">B11</text>
<text x="279.2" y="68.3">G16</text>
<text x="279.3" y="70.8">H16</text>
<text x="148.6" y="75.9">E11</text>
<text x="148.7" y="73.4">F12</text>
<text x="279.3" y="75.9">H15</text>
<text x="279.3" y="73.4">H17</text>
<text x="148.4" y="78.5">G13</text>
<text x="148.6" y="83.5">A10</text>
<text x="148.6" y="81">B10</text>
<text x="279.4" y="83.5">K16</text>
<text x="279.4" y="81">K15</text>
<text x="279.7" y="78.5">J15</text>
<text x="148.5" y="86.1">C10</text>
<text x="149.7" y="88.6">C9</text>
<text x="279" y="88.6">M17</text>
<text x="279.4" y="86.1">K17</text>
<text x="149.7" y="91.2">C8</text>
<text x="149.8" y="93.7">A8</text>
<text x="279" y="93.7">M16</text>
<text x="279.6" y="91.2">L16</text>
<text x="149.8" y="101.3">B6</text>
<text x="149.8" y="98.8">B7</text>
<text x="149.8" y="96.2">B8</text>
<text x="279" y="96.2">M15</text>
<text x="148.7" y="106.4">F10</text>
<text x="149.8" y="103.9">A6</text>
<text x="148.6" y="108.9">E10</text>
<text x="149.8" y="111.5">E8</text>
<text x="149.7" y="119.1">D7</text>
<text x="149.8" y="116.6">E7</text>
<text x="149.9" y="114">F8</text>
<text x="280.6" y="129.2">P2</text>
<text x="280.6" y="126.7">P1</text>
<text x="280.7" y="131.8">T1</text>
<text x="149.7" y="136.9">C6</text>
<text x="280.2" y="136.9">M6</text>
<text x="280.4" y="134.3">U1</text>
<text x="149.7" y="141.9">C4</text>
<text x="149.7" y="139.4">C5</text>
<text x="280.2" y="139.4">M8</text>
<text x="280.4" y="141.9">N7</text>
<text x="149.8" y="149.6">B3</text>
<text x="149.8" y="147">A4</text>
<text x="149.8" y="144.5">B4</text>
<text x="280.7" y="144.5">T4</text>
<text x="280.7" y="149.6">T7</text>
<text x="280.7" y="147">T6</text>
<text x="149.8" y="154.6">A2</text>
<text x="149.8" y="152.1">B2</text>
<text x="280.4" y="152.1">N8</text>
<text x="280.7" y="154.6">T8</text>
<text x="149.8" y="159.7">B1</text>
<text x="149.8" y="157.2">A1</text>
<text x="280.4" y="159.7">R9</text>
<text x="280.4" y="157.2">R8</text>
<text x="149.7" y="167.3">D2</text>
<text x="149.7" y="164.8">D3</text>
<text x="149.7" y="162.3">C3</text>
<text x="279.3" y="164.8">R10</text>
<text x="279.3" y="162.3">N10</text>
<text x="279.5" y="167.3">T10</text>
<text x="149.7" y="172.4">D4</text>
<text x="149.7" y="169.9">D1</text>
<text x="279.5" y="172.4">T12</text>
<text x="279.5" y="169.9">T11</text>
<text x="149.8" y="175">E4</text>
<text x="149.9" y="177.5">F6</text>
<text x="279.3" y="175">U12</text>
<text x="149.5" y="185.1">G5</text>
<text x="149.5" y="182.6">G4</text>
<text x="149.9" y="180">F4</text>
<text x="149.8" y="187.7">K5</text>
<text x="150" y="190.2">L5</text>
<text x="149.4" y="195.3">M4</text>
<text x="149.9" y="197.8">F1</text>
<text x="150" y="192.7">L4</text>
<text x="149.9" y="200.4">F2</text>
<text x="279.3" y="201.6">U16</text>
<text x="279" y="206.7">M10</text>
<text x="279.3" y="209.2">N11</text>
<text x="279.3" y="204.2">U17</text>
<text x="279" y="211.8">M12</text>
<text x="279.4" y="214.3">K12</text>
<text x="279.4" y="216.9">K13</text>
<text x="279.6" y="221.9">L14</text>
<text x="279.6" y="219.4">L13</text>
<text x="149.7" y="227">H2</text>
<text x="279" y="224.5">M14</text>
<text x="149.7" y="232.1">H3</text>
<text x="149.7" y="229.6">H1</text>
<text x="149.8" y="239.7">K1</text>
<text x="149.8" y="237.2">K3</text>
<text x="150.1" y="234.6">J3</text>
<text x="149.8" y="242.3">K2</text>
<text x="150" y="244.8">L2</text>
<text x="149.4" y="249.9">M1</text>
<text x="149.4" y="247.3">M2</text>
<text x="149.4" y="252.4">M3</text>
<text x="149.7" y="254.9">N4</text>
</g>
<g font-size="2.1">
<text x="154.9" y="41.5">P0_0</text>
<text x="285.7" y="38.9">P3_0</text>
<text x="285.7" y="41.5">P3_1</text>
<text x="154.9" y="44">P0_1</text>
<text x="154.9" y="46.6">P0_2</text>
<text x="285.7" y="44">P3_2</text>
<text x="285.7" y="46.6">P3_3</text>
<text x="154.9" y="49.1">P0_3</text>
<text x="154.9" y="51.6">P0_4</text>
<text x="285.7" y="49.1">P3_4</text>
<text x="285.7" y="51.6">P3_5</text>
<text x="154.9" y="54.2">P0_5</text>
<text x="154.9" y="56.7">P0_6</text>
<text x="154.9" y="59.3">P0_7</text>
<text x="285.7" y="54.2">P3_6</text>
<text x="285.7" y="56.7">P3_7</text>
<text x="285.7" y="59.3">P3_8</text>
<text x="154.9" y="64.3">P0_9</text>
<text x="154.9" y="61.8">P0_8</text>
<text x="285.7" y="64.3">P3_10</text>
<text x="285.7" y="61.8">P3_9</text>
<text x="154.9" y="66.9">P0_10</text>
<text x="154.9" y="69.4">P0_11</text>
<text x="154.9" y="72">P0_12</text>
<text x="285.7" y="66.9">P3_11</text>
<text x="285.7" y="69.4">P3_12</text>
<text x="285.7" y="72">P3_13</text>
<text x="154.9" y="74.5">P0_13</text>
<text x="154.9" y="77">P0_14</text>
<text x="285.7" y="74.5">P3_14</text>
<text x="285.7" y="77">P3_15</text>
<text x="154.9" y="79.6">P0_15</text>
<text x="154.9" y="82.1">P0_16</text>
<text x="285.7" y="79.6">P3_16</text>
<text x="285.7" y="82.1">P3_17</text>
<text x="154.9" y="84.7">P0_17</text>
<text x="154.9" y="87.2">P0_18</text>
<text x="154.9" y="89.7">P0_19</text>
<text x="285.7" y="84.7">P3_18</text>
<text x="285.7" y="87.2">P3_19</text>
<text x="285.7" y="89.7">P3_20</text>
<text x="154.9" y="92.3">P0_20</text>
<text x="154.9" y="94.8">P0_21</text>
<text x="285.7" y="92.3">P3_21</text>
<text x="285.7" y="94.8">P3_22</text>
<text x="154.9" y="97.4">P0_22</text>
<text x="154.9" y="99.9">P0_23</text>
<text x="285.7" y="97.4">P3_23</text>
<text x="154.9" y="102.4">P0_24</text>
<text x="154.9" y="105">P0_25</text>
<text x="154.9" y="107.5">P0_26</text>
<text x="154.9" y="110.1">P0_27</text>
<text x="154.9" y="112.6">P0_28</text>
<text x="154.9" y="115.1">P0_29</text>
<text x="154.9" y="117.7">P0_30</text>
<text x="154.9" y="120.2">P0_31</text>
<text x="285.7" y="127.8">P4_0</text>
<text x="285.7" y="130.4">P4_1</text>
<text x="154.9" y="138">P1_0</text>
<text x="285.7" y="132.9">P4_2</text>
<text x="285.7" y="135.4">P4_3</text>
<text x="285.7" y="138">P4_4</text>
<text x="154.9" y="140.5">P1_1</text>
<text x="154.9" y="143.1">P1_2</text>
<text x="285.7" y="140.5">P4_5</text>
<text x="285.7" y="143.1">P4_6</text>
<text x="154.9" y="145.6">P1_3</text>
<text x="154.9" y="148.1">P1_4</text>
<text x="285.7" y="148.1">P4_12</text>
<text x="285.7" y="145.6">P4_7</text>
<text x="154.9" y="150.7">P1_5</text>
<text x="154.9" y="153.2">P1_6</text>
<text x="154.9" y="155.8">P1_7</text>
<text x="285.7" y="150.7">P4_13</text>
<text x="285.7" y="153.2">P4_14</text>
<text x="285.7" y="155.8">P4_15</text>
<text x="154.9" y="158.3">P1_8</text>
<text x="154.9" y="160.8">P1_9</text>
<text x="285.7" y="158.3">P4_16</text>
<text x="285.7" y="160.8">P4_17</text>
<text x="154.9" y="163.4">P1_10</text>
<text x="154.9" y="165.9">P1_11</text>
<text x="285.7" y="163.4">P4_18</text>
<text x="285.7" y="165.9">P4_19</text>
<text x="154.9" y="168.5">P1_12</text>
<text x="154.9" y="171">P1_13</text>
<text x="154.9" y="173.5">P1_14</text>
<text x="285.7" y="168.5">P4_20</text>
<text x="285.7" y="171">P4_21</text>
<text x="285.7" y="173.5">P4_22</text>
<text x="154.9" y="176.1">P1_15</text>
<text x="154.9" y="178.6">P1_16</text>
<text x="285.7" y="176.1">P4_23</text>
<text x="154.9" y="181.2">P1_17</text>
<text x="154.9" y="183.7">P1_18</text>
<text x="154.9" y="186.2">P1_19</text>
<text x="154.9" y="188.8">P1_20</text>
<text x="154.9" y="191.3">P1_21</text>
<text x="251.4" y="190.7">EXTAL32K</text>
<text x="154.9" y="193.9">P1_22</text>
<text x="154.9" y="196.4">P1_23</text>
<text x="154.9" y="198.9">P1_30</text>
<text x="154.9" y="201.5">P1_31</text>
<text x="251.4" y="203.4">XTAL32K</text>
<text x="285.7" y="202.7">P5_0</text>
<text x="285.7" y="205.3">P5_1</text>
<text x="285.7" y="207.8">P5_2</text>
<text x="285.7" y="210.4">P5_3</text>
<text x="285.7" y="212.9">P5_4</text>
<text x="285.7" y="215.4">P5_5</text>
<text x="285.7" y="218">P5_6</text>
<text x="285.7" y="220.5">P5_7</text>
<text x="285.7" y="223.1">P5_8</text>
<text x="285.7" y="225.6">P5_9</text>
<text x="154.9" y="228.1">P2_0</text>
<text x="154.9" y="230.7">P2_1</text>
<text x="154.9" y="233.2">P2_2</text>
<text x="154.9" y="235.8">P2_3</text>
<text x="154.9" y="238.3">P2_4</text>
<text x="154.9" y="240.8">P2_5</text>
<text x="154.9" y="243.4">P2_6</text>
<text x="154.9" y="245.9">P2_7</text>
<text x="154.9" y="248.4">P2_8</text>
<text x="154.9" y="251">P2_9</text>
<text x="154.9" y="253.5">P2_10</text>
<text x="154.9" y="256.1">P2_11</text>
</g>
<g font-size="2" fill="#1741a1">
<text x="154.9" y="35">U1</text>
<text x="286.2" y="33.7">U1</text>
<text x="286.2" y="122.6">U1</text>
<text x="155.4" y="132.8">U1</text>
<text x="286.2" y="195">U1</text>
<text x="155.4" y="222.9">U1</text>
</g>
<text font-size="2" x="275.9" y="269.1">Simplify Technologies for Your Lifestyle</text>
<g font-size="1.8" fill="#1741a1">
<text x="105.4" y="212.8">2</text>
<text x="105.4" y="210.3">1</text>
<text x="112" y="210.3">3</text>
<text x="112" y="212.8">4</text>
</g>
<text font-size="1.8" x="256.9" y="273.5">TITLE</text>
</svg>
